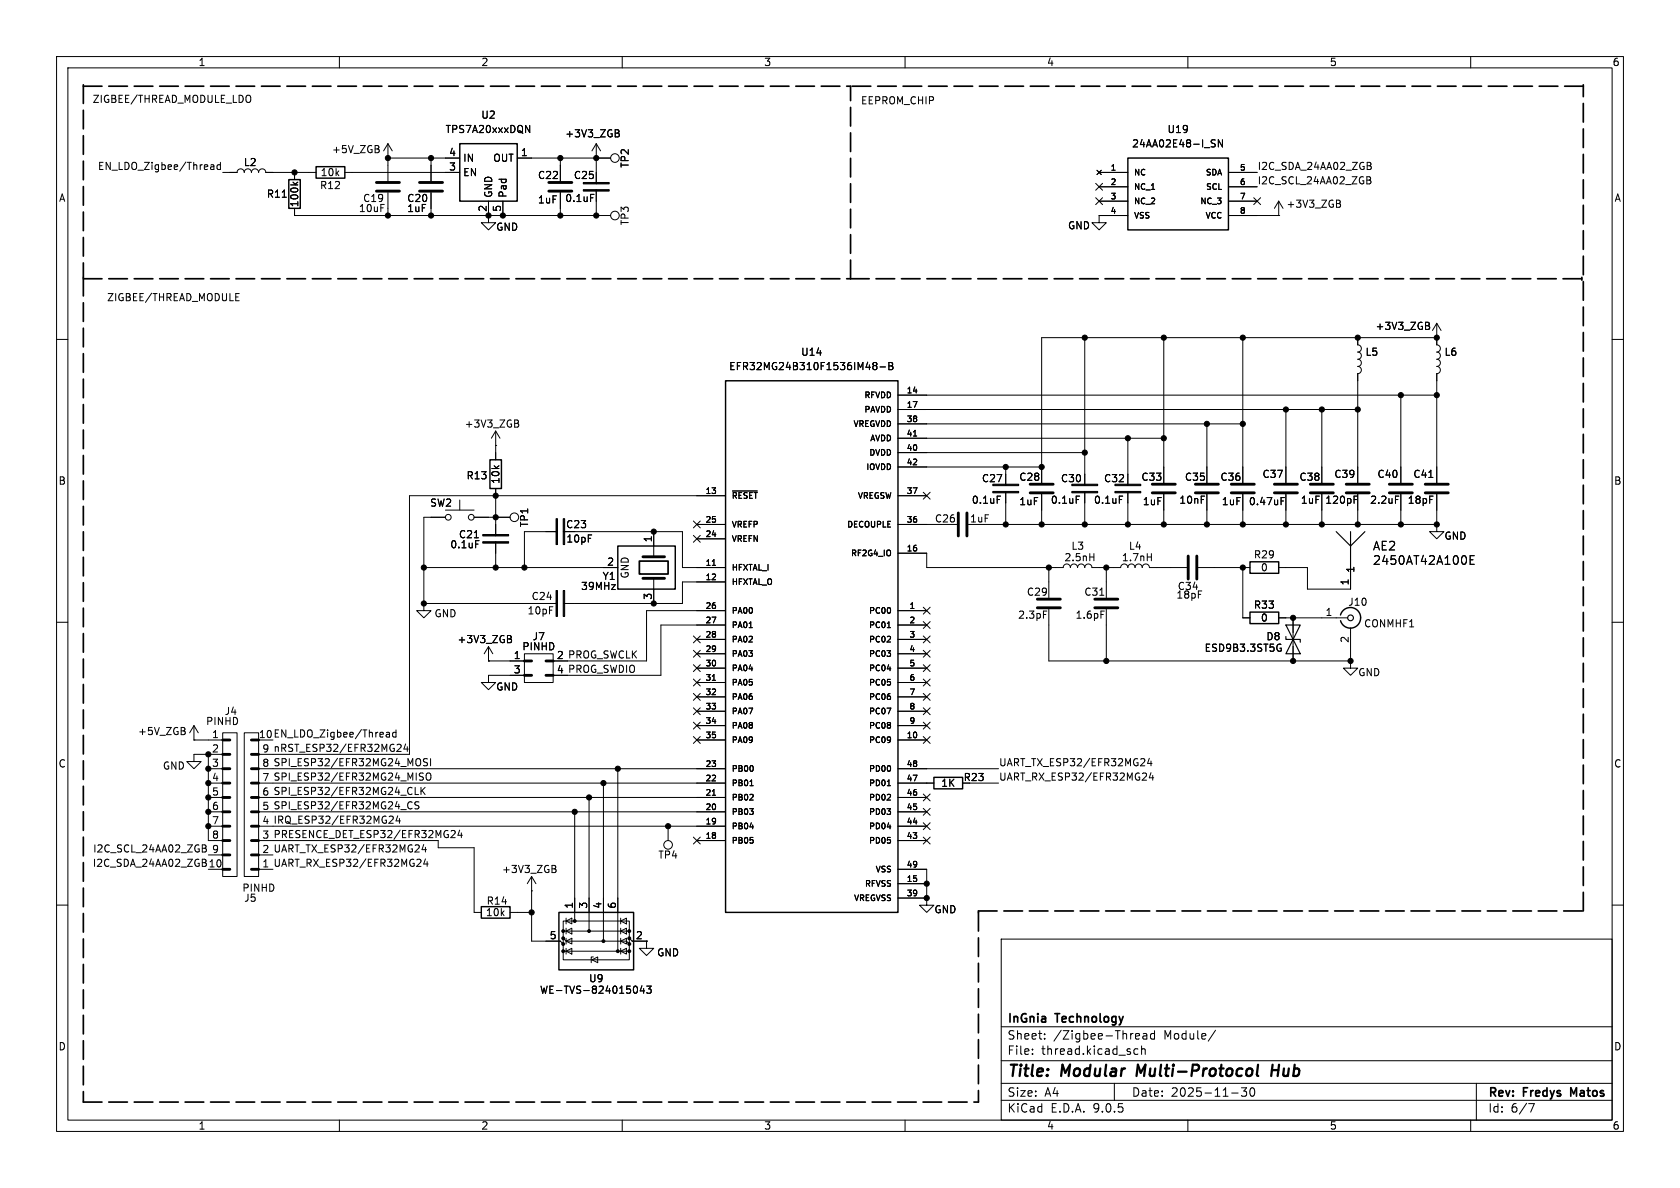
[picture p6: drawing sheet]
<svg xmlns="http://www.w3.org/2000/svg" width="297mm" height="210mm" viewBox="0 0 297 210" stroke-linecap="round" stroke-linejoin="round" font-family="sans-serif">
<g fill="none" stroke="#000" stroke-width=".18">
<path d="M10 10h277v190h-277zM12 12h273v186h-273zM44.1 16.9a.9 .9 0 0 1 0 1.1M60 10v2M110 10v2M160 10v2M210 10v2M260 10v2M37.3 29.2h.5v.8M37.3 29.9h.5M37.8 29.4l-.5 .1M39 29.2l-.4-.1-.2 .3 .1 .5h.5"/>
<path d="M39 28.7v1.3M39.4 30.5h2.5a.64 .64 0 0 1 .6-.7 .64 .64 0 0 1 .7 .7 .64 .64 0 0 1 .6-.7 .64 .64 0 0 1 .6 .7 .64 .64 0 0 1 .7-.7 .64 .64 0 0 1 .6 .7 .64 .64 0 0 1 .7-.7 .64 .64 0 0 1 .6 .7h8.9M49.9 34.9h.7M51.8 32.2l.5 .5M52.1 36.8v1.3h55.8M52.1 30.5v1.3M52.6 32.2l-.4 .4M61 30.5h20.3M66.9 26.4l.1 .2-.1 .3M66.9 25.8v.4M68.6 27.9h.1M68.6 27.9h12.7"/>
<path d="M68.6 25.4l-.8 1.3M68.6 25.4l.7 1.3M68.6 25.4v6.6M68.6 34v4.1M76.2 27.9v4.1M76.2 34v4.1M86.4 35.6v3.8h1.2l-1.2 1.2-1.3-1.2h1.3M88.9 35.6v2.5M91.4 27.9h16.5M92.9 22.2l.7 1.2v-1.2M99.1 27.9v4.1M99.1 34v4.1"/>
<path d="M104.4 34.4h.6M105.4 27.9h.1M105.4 25.4v7.1M105.4 33.6v4.5M105.4 25.4l-.8 1.3M105.4 25.4l.8 1.3M108.8 22.9l.6 .2v.2l-.2 .2M108.8 23.5h.4M109.2 23.5l.3 .3-.1 .3-.6 .1M193.7 35l1.2 1.2M193.7 32.4l1.2 1.2M193.9 30.1l.8 .8"/>
<path d="M194.3 30.5h5.1M194.3 33h5.1M194.3 35.6h5.1M194.7 30.1l-.8 .8M194.9 35l-1.2 1.2M194.9 32.4l-1.2 1.2M199.4 38.1h-5.1v1.3h1.3l-1.3 1.2-1.3-1.2h1.3M214.4 25.3l.3 .1 .1 .3-.2 .3h-.3M214.4 24.7l.4 .1M216.1 24.7v1.3l-.7-1.3v1.3M217.2 30.5h5M217.2 33h5"/>
<path d="M217.2 35.6h5M217.2 38.1h8.9M221.6 35l1.3 1.2M222.9 35l-1.3 1.2M226.1 38.1h.1M226.1 35.6l-.8 1.2M226.1 35.6l.7 1.2M226.1 35.6v2.5M236.3 35.4l.6 .1v.2l-.2 .3M236.3 36h.4M236.7 36l.3 .2-.1 .3-.6 .1M241.6 31.2l.6 .2 .1 .2-.2 .2"/>
<path d="M241.6 31.8h.5M241.7 28.7l.6 .1 .1 .3-.3 .2M241.7 29.3h.4M242.1 31.8l.3 .3-.1 .3-.7 .1M242.1 29.3l.3 .2v.3l-.7 .2M41.7 53.2h.6M41.7 51.9h.6M191.8 59.7v26.1M205.7 59.7v25.6M219.7 59.7v25.6M240 59.7v1.3a.64 .64 0 0 1 .7 .6 .64 .64 0 0 1-.7 .6 .64 .64 0 0 1 .7 .7 .64 .64 0 0 1-.7 .6 .64 .64 0 0 1 .7 .6 .64 .64 0 0 1-.7 .7M252 57l.6 .1 .1 .2-.3 .3"/>
<path d="M252 57.6h.4M252.4 57.6l.3 .2v.3l-.7 .1M254 59.7h.1M254 57.2v3.8a.64 .64 0 0 1 .6 .6 .64 .64 0 0 1-.6 .6 .64 .64 0 0 1 .6 .7 .64 .64 0 0 1-.6 .6 .64 .64 0 0 1 .6 .6 .64 .64 0 0 1-.6 .7M254 57.2l-.8 1.2M254 57.2l.8 1.2M254 59.7h-69.9v25.6M10 60h2M87.6 78.7h.1M87.6 76.2v5.1M87.6 76.2l-.7 1.3M87.6 76.2l.8 1.3"/>
<path d="M91 74.2l.6 .2v.2l-.2 .2M91 74.8h.4M91.4 74.8l.3 .3-.1 .3-.6 .1M154.4 64.6h.1M154.4 64.1h.4l.2 .1v.2l-.2 .2M154.5 64.6h.3M154.5 64.6l-.1 .1M154.8 64.6l.2 .3v.3l-.2 .1h-.4M155.6 64.9h.9M157.1 64.1h.5l.2 .2-.2 .4 .2 .1 .1 .3-.3 .2h-.5zM157.1 64.7h.5M158.7 69.9h95.3"/>
<path d="M158.7 72.4h81.3M158.7 74.9h61M158.7 77.5h47M161.5 77.1h.6M199.4 77.5v8.3M213.4 74.9v10.4M227.3 72.4v12.9M233.7 72.4v12.9M240 64.8a.64 .64 0 0 1 .7 .6 .64 .64 0 0 1-.7 .6v19.3M247.6 69.9v15.4M254 64.8a.64 .64 0 0 1 .6 .6 .64 .64 0 0 1-.6 .6v19.3M285 60h2"/>
<path d="M78.7 90.2h5.1M78.7 91.4h-3.8v15.3M81.3 88.4v1.8M83.8 91.4h6.4M83.9 95.1h.7M84.1 95.6h.6M87.6 86.4v8.3M87.6 95.8v4.5M98.5 94h-5.8v6.3M101.6 94h19v6.3h7.7M115.6 94v4.4M122.6 92.1l1.2 1.2"/>
<path d="M122.6 94.6l1.2 1.3M123.2 92.7h5.1M123.2 95.3h5.1M123.8 92.1l-1.2 1.2M123.8 94.6l-1.2 1.3M125.9 99.9h.6M128.3 87.6h-55.9v45.8h-26.7M129.5 86.8h4.4M158.7 97.8h5.1v2.5h24.2a.64 .64 0 0 1 .6-.6 .64 .64 0 0 1 .6 .6 .64 .64 0 0 1 .7-.6 .64 .64 0 0 1 .6 .6 .64 .64 0 0 1 .6-.6 .64 .64 0 0 1 .7 .6 .64 .64 0 0 1 .6-.6 .64 .64 0 0 1 .6 .6h5.1a.64 .64 0 0 1 .7-.6 .64 .64 0 0 1 .6 .6 .64 .64 0 0 1 .6-.6 .64 .64 0 0 1 .7 .6 .64 .64 0 0 1 .6-.6 .64 .64 0 0 1 .6 .6 .64 .64 0 0 1 .7-.6 .64 .64 0 0 1 .6 .6h6.6M158.7 87.6h5.1M158.7 92.7h10.5M158.7 80h33.1"/>
<path d="M158.7 82.6h25.4M163.2 87l1.2 1.2M164.4 87l-1.2 1.2M174 92.7h80M176.3 87.7h.6M177.8 82.6v3.2M177.8 86.9v5.8M184.1 87.4v5.3M190.3 87.7h.6M191.8 86.9v5.8M192.7 98.5h.7M193.4 97.9v1.2"/>
<path d="M197.9 87.7h.6M199.4 86.9v5.8M202.8 98.5h.7M203.5 97.9v1.2M205.7 87.4v5.3M213.4 87.4v5.3M219.7 87.4v5.3M226.5 88.6h.4M226.5 88h.6M227.3 87.4v5.3M233.7 87.4v5.3M239.4 87.7h.6"/>
<path d="M239.4 88.3h.4M240 87.4v5.3M246.7 87.7h.6M247.6 87.4v5.3M252.6 84.4h.7M254 92.7v1.3h1.3l-1.3 1.3-1.3-1.3h1.3M254 87.4v5.3M259.9 99h.5M260.6 98.2h-.7v1.6h.7M10 110h2M74.9 106.7v1.3h1.3l-1.3 1.2-1.2-1.2h1.2M74.9 106.7h.1"/>
<path d="M74.9 100.3h34.3M74.9 106.7h23.6M86.4 116.8h.1M86.4 116.8h6.3M86.4 114.3l-.8 1.3M86.4 114.3l.7 1.3M86.4 114.3v2.5M89.7 112.3l.6 .2 .1 .2-.3 .2M89.7 112.9h.4M90.1 112.9l.3 .3v.3l-.7 .1M92.7 115.6h5.1v5.1h-5.1zM92.7 119.4h-6.3v1.3h1.2l-1.2 1.2-1.3-1.2h1.3"/>
<path d="M115.6 102.2v4.5M122.6 117.5l1.2 1.2M122.6 115l1.2 1.2M122.6 112.4l1.2 1.2M123.2 113h5.1M123.2 115.6h5.1M123.2 118.1h5.1M123.8 117.5l-1.2 1.2M123.8 115l-1.2 1.2M123.8 112.4l-1.2 1.2M128.3 102.9h-7.7v3.8h-21M128.3 108h-14v8.8h-14"/>
<path d="M128.3 110.5h-11.5v8.9h-16.5M132.4 111h.6M156.9 111h.5M158.7 108h5.1M158.7 110.5h5.1M158.7 113h5.1M158.7 115.6h5.1M158.7 118.1h5.1M163.2 117.5l1.2 1.2M163.2 112.4l1.2 1.2M163.2 109.9l1.2 1.2M163.2 107.3l1.2 1.3"/>
<path d="M163.2 115l1.2 1.2M164.4 117.5l-1.2 1.2M164.4 107.3l-1.2 1.3M164.4 112.4l-1.2 1.2M164.4 109.9l-1.2 1.2M164.4 115l-1.2 1.2M184.5 108h.6M185.4 107.7v9.1h53.4M185.4 100.3v5.4M194.4 105.2h.8M194.6 108h.6M195.6 100.3v5.4"/>
<path d="M195.6 107.7v9.1M211.8 100.3h9.2M219.7 100.3v8.9h1.3M226.1 100.3h5v3.8h7.7v-2.5M226.1 109.2h12.2M226.3 114.6h.2v.4l-.4 .1M228.6 109.2v7.6M238.8 116.8v1.3h1.2l-1.2 1.3-1.3-1.3h1.3M238.8 111v5.8M285 110h2M32.6 129.3l.2 .1-.2 .4M32.6 128.7v.4"/>
<path d="M34.3 130.8h.1M34.3 130.8h5.1M34.3 128.3l-.8 1.2M34.3 128.3l.8 1.2M34.3 128.3v2.5M36.8 133.4v15.2h2.6M36.8 138.4h2.6M36.8 135.9h2.6M39.4 129.5h2.5v25.4h-2.5zM39.4 133.4h-5.1v1.2h1.3l-1.3 1.3-1.3-1.3h1.3M43.2 129.5h2.5v25.4h-2.5zM45.7 138.4h82.6"/>
<path d="M45.7 135.9h82.6M68.3 129.5h.5l.1 .8M68.3 130.2h.6M68.9 129.8l-.6 .1M70 129.5h-.4l-.2 .2 .1 .5h.5M70 129v1.3M70.4 131.6h.4l.1 .3-.8 .9h.8M71.7 131.5l-.3 .9h.8M72 132v.8M74.4 137.3l.3 .1 .1 .3-.2 .2h-.3M74.4 136.6l.4 .1M74.4 139.2v1.3"/>
<path d="M74.6 139.7l.6 .8M75.2 139.2l-.8 .7M75.4 136.8l.2-.2a.43 .43 0 0 1 .6 .5v.4a.42 .42 0 0 1-.4 .4 .42 .42 0 0 1-.5-.4zM75.6 134.2l-.5-.1-.2 .1v.4l.6 .2 .1 .3-.3 .3-.5-.1M76.1 134.1v1.3M106.7 138.4v28M109.2 135.9v32.2M122.6 130.2l1.2 1.2M122.6 120l1.2 1.3M122.6 125.1l1.2 1.2M122.6 127.7l1.2 1.2M122.6 122.6l1.2 1.2"/>
<path d="M123.2 130.8h5.1M123.2 120.7h5.1M123.2 123.2h5.1M123.2 125.7h5.1M123.2 128.3h5.1M123.8 127.7l-1.2 1.2M123.8 130.2l-1.2 1.2M123.8 120l-1.2 1.3M123.8 125.1l-1.2 1.2M123.8 122.6l-1.2 1.2M125.9 120.3h.6M132.6 138.9h.6"/>
<path d="M156.9 138.9h.5M158.7 138.4h6.4M158.7 135.9h17.8M158.7 130.8h5.1M158.7 120.7h5.1M158.7 123.2h5.1M158.7 125.7h5.1M158.7 128.3h5.1M163.2 122.6l1.2 1.2M163.2 127.7l1.2 1.2M163.2 130.2l1.2 1.2M163.2 120l1.2 1.3"/>
<path d="M163.2 125.1l1.2 1.2M164.4 122.6l-1.2 1.2M164.4 127.7l-1.2 1.2M164.4 130.2l-1.2 1.2M164.4 120l-1.2 1.3M164.4 125.1l-1.2 1.2M171.4 138.4h5.1M201.9 137.9h.8M202.6 136.8v.4M203.2 134l-.3 1h.8M203.5 134.5v.9M203.5 136.6l-.3 .9h.8"/>
<path d="M203.8 137.1v.8M35.8 149.3l.6 .2v.2l-.2 .3M35.8 150h.4M36.2 150l.3 .2-.1 .3-.6 .1M36.8 153.7h2.6M36.8 143.5h2.6M36.8 141h2.6M36.8 146.1h2.6M36.8 151.1h2.6M45.7 148.6h31.8v1.3h6.3v11.4h1.3M45.7 153.7h2.6M45.7 143.5h82.6"/>
<path d="M45.7 141h82.6M48.3 146.1h80M69 144.3h.4l.1 .3-.8 .9h.8M70.3 144.2l-.3 .9h.8M70.6 144.7v.8M72.3 141.8l.3-.1 .3 .1M72.9 142.9l-.3 .1-.3-.1M73.4 140.5h.6M73.6 153.2h.8M74.1 141.8l-.5-.1-.2 .1v.4l.5 .3 .2 .3-.3 .2-.5-.1M74.4 152v.4M74.9 149.3l-.3 .9h.8"/>
<path d="M75.2 149.8v.8M75.2 151.8l-.3 .9h.8M75.5 152.3v.9M80.4 146.9l.1 .1-.1 .4-.7 .7h.8M81.3 146.7l-.3 1h.7M81.6 147.2v.9M94 157.5h.1M94 154.9l-.8 1.3M94 154.9l.7 1.3M94 154.9v11.5h5.1l.5 .5M97.6 153l.6 .1 .1 .2-.3 .3M97.6 153.6h.4"/>
<path d="M98 153.6l.3 .2v.3l-.7 .1M101.6 143.5v19.3M104.1 141v23.6M118.1 146.1v2.5M122.6 148l1.2 1.2M123.2 148.6h5.1M123.8 148l-1.2 1.2M125.9 140.6h.6M132.6 146.2h.6M158.7 153.7h5.1v5.1M158.7 148.6h5.1M158.7 143.5h5.1"/>
<path d="M158.7 141h5.1M158.7 146.1h5.1M158.7 156.2h5.1M158.7 158.8h5.1M163.2 145.4l1.2 1.3M163.2 148l1.2 1.2M163.2 140.4l1.2 1.2M163.2 142.9l1.2 1.2M163.8 158.8v1.2h1.3l-1.3 1.3-1.2-1.3h1.2M164.4 145.4l-1.2 1.3M164.4 148l-1.2 1.2M164.4 140.4l-1.2 1.2"/>
<path d="M164.4 142.9l-1.2 1.2M10 160h2M90.2 161.3h3.8M99.6 168.1v1.6h11.7v-1.6M99.6 164.6v-1.8h11.7v1.8M99.6 165.9v2.2h11.7v-1.2M99.6 165.9v-1.3h11.7v1.3l.5 .5h2.5M99.6 165.9l.5 .5h10.6l.6 .5M100.1 162.8l1-.5v1zM100.1 164.6l1-.5v1zM100.1 166.4l1-.5v1zM100.1 168.1l1-.5v1.1z"/>
<path d="M100.1 162.3v1M100.1 164.1v1M100.1 165.9v1M100.1 167.6v1.1M104.6 169.7l1.1-.5v1zM104.9 169.2h-.4v1M109.7 162.8l1-.5v1zM109.7 164.6l1-.5v1zM109.7 166.4l1-.5v1zM109.7 168.1l1-.5v1.1zM109.7 162.3v1M109.7 164.1v1"/>
<path d="M109.7 165.9v1M109.7 167.6v1.1M111.3 165.9v1M112.2 174.4l.1-.1a.68 .68 0 0 1 .4 .7 .68 .68 0 0 1-.4 .6l-.1-.1M113.5 174.3l-.3 .9h.8M113.8 174.7v.9M114.3 166.4v1.2h1.3l-1.3 1.3-1.3-1.3h1.3M114.3 166.4h.1M114.3 174.3h.8l-.4 .5 .4 .1v.6l-.2 .1-.6-.1M177 166h108v32h-108zM285 160h2M60 198v2"/>
<path d="M110 198v2M160 198v2M177 194.5h108M177 191.5h108M177 187.5h108M177 181.5h108M182.5 186.3v.1M182.5 185.5v.1M184.7 183.6v.1M184.7 182.8v.1M197 191.5v3M200.5 186.1l.2 .3 .5-.1"/>
<path d="M201 182.7l.4 .1 .1 .3-.8 .1M201.2 185.5l-.5-.1-.2 .3M201.4 183.6l-.4 .1M201.8 185.5l.2-.1 .4 .1 .1 .9M201.8 184.9v1.5M202.1 182.8h.6v.9M202.7 183.1h-.5a.29 .29 0 0 0-.2 .3 .29 .29 0 0 0 .2 .3l.5-.1M204.1 182.8l-.4-.1-.3 .3v.4l.1 .2h.6M204.1 182.2v1.5M210 198v2M214.9 182.1l-1.3 2M217.7 193.2h1.2"/>
<path d="M219.5 192.3h.9l-.5 .6 .4 .1v.7l-.2 .1h-.4l-.2-.1M221.1 192.4l.2-.1a.81 .81 0 0 1 .6 .6 .81 .81 0 0 1-.3 .8l-.1 .1a.81 .81 0 0 1-.4-1.4zM260 198v2M261 191.5v6.5M271.2 195.1l-.6 1.5"/>
<circle cx="108.7" cy="38.1" r=".76"/>
<circle cx="108.7" cy="27.9" r=".76"/>
<circle cx="79.2" cy="91.4" r=".51"/>
<circle cx="83.3" cy="91.4" r=".51"/>
<circle cx="90.9" cy="91.4" r=".76"/>
<circle cx="118.1" cy="149.4" r=".76"/>
</g>
<g fill="none" stroke="#000" stroke-width=".3">
<path d="M113 99.2h5.1v2.3h-5.1zM92.7 119.4h1.3M39.4 138.4h1.2M39.4 135.9h1.2M39.4 133.4h1.2M44.4 138.4h1.3M44.4 135.9h1.3M44.4 133.4h1.3M44.4 130.8h1.3M39.4 151.1h1.2M39.4 148.6h1.2M39.4 146.1h1.2"/>
<path d="M39.4 143.5h1.2M39.4 141h1.2M39.4 153.7h1.2M44.4 151.1h1.3M44.4 148.6h1.3M44.4 146.1h1.3M44.4 143.5h1.3M44.4 141h1.3M278.2 193.4l-.5-1.1v1.5"/>
</g>
<path d="M201.2 188.2l-.3 2M222.4 188.2l-.2 1.7 .2 .3M224.9 189.2h1.1M225 188.2l-.3 2" fill="none" stroke="#000" stroke-width=".4"/>
<g fill="none" stroke="#000" stroke-width=".25">
<path d="M51.1 31.8h2v5h-2zM55.9 29.5h5.1v2h-5.1zM81.3 25.4h10.1v10.2h-10.1zM199.4 27.9h17.8v12.7h-17.8zM128.3 67.3h30.4v94h-30.4zM86.6 81.3h2v5.1h-2zM109.2 96.5h10.2v7.6h-10.2zM221 99.3h5.1v2h-5.1zM221 108.2h5.1v2h-5.1zM237 108.7a1.82 1.82 0 0 1 2-1.3 1.82 1.82 0 0 1 1.5 1.8M240.5 109.2a1.81 1.81 0 0 1-1.5 1.8 1.81 1.81 0 0 1-2-1.3M165.1 137.4h5.1v2h-5.1z"/>
<path d="M85.1 160.3h5.1v2h-5.1zM98.8 161.3h13.2v10.2h-13.2z"/>
</g>
<g fill="none" stroke="#000" stroke-width=".2">
<path d="M236.2 94l2.6 2.5 2.5-2.5M238.8 94v7.6M227.3 112.5v.5h2.6v.5M227.3 110.5h2.6l-1.3 2.5zM228.6 113l1.3 2.6h-2.6z"/>
<circle cx="238.8" cy="109.2" r=".51"/>
</g>
<g fill="none" stroke="#000" stroke-width=".5">
<path d="M92.7 116.8h1.3M92.7 119.4h1.3M96.5 116.8h1.3M96.5 119.4h1.3M39.4 138.4h1.2M39.4 135.9h1.2M39.4 133.4h1.2M39.4 130.8h1.2M44.4 138.4h1.3M44.4 135.9h1.3M44.4 133.4h1.3M44.4 130.8h1.3"/>
<path d="M39.4 153.7h1.2M39.4 151.1h1.2M39.4 148.6h1.2M39.4 146.1h1.2M39.4 143.5h1.2M39.4 141h1.2M44.4 153.7h1.3M44.4 151.1h1.3M44.4 148.6h1.3M44.4 146.1h1.3M44.4 143.5h1.3M44.4 141h1.3"/>
</g>
<g fill="none" stroke="#000" stroke-width=".51">
<path d="M66.5 32.3h4.1M66.5 33.8h4.1M74.2 32.3h4M74.2 33.8h4M97 32.3h4.1M97 33.8h4.1M113.7 98.4h3.8M169.4 90.7v4M170.9 90.7v4M182.1 87.1h4.1M182.1 85.6h4.1M203.7 87.1h4.1"/>
<path d="M203.7 85.6h4.1M210.1 98.3v4.1M211.3 87.1h4.1M211.3 85.6h4.1M211.6 98.3v4.1M217.7 87.1h4M217.7 85.6h4M225.3 87.1h4.1M225.3 85.6h4.1M231.6 87.1h4.1M231.6 85.6h4.1M238 87.1h4.1"/>
<path d="M238 85.6h4.1M245.6 87.1h4.1M245.6 85.6h4.1M252 87.1h4M252 85.6h4M113.7 102.2h3.8M183.4 107.4h4.1M183.4 105.9h4.1M193.5 107.4h4.1M193.5 105.9h4.1"/>
</g>
<g fill="#000" stroke="#000" stroke-width=".18">
<path d="M103.1 33.5h4.6v.3h-4.6zM103.1 32.3h4.6v.2h-4.6zM85.3 95.8h4.6v.2h-4.6zM85.3 94.5h4.6v.2h-4.6zM98.3 91.7h.3v4.6h-.3zM99.6 91.7h.2v4.6h-.2zM175.5 86.9h4.6v.2h-4.6zM175.5 85.6h4.6v.3h-4.6zM189.5 86.9h4.6v.2h-4.6zM189.5 85.6h4.6v.3h-4.6zM197.1 86.9h4.6v.2h-4.6zM197.1 85.6h4.6v.3h-4.6z"/>
<path d="M98.3 104.4h.3v4.6h-.3zM99.6 104.4h.2v4.6h-.2z"/>
<circle cx="52.1" cy="30.5" r=".46"/>
<circle cx="68.6" cy="38.1" r=".46"/>
<circle cx="68.6" cy="27.9" r=".46"/>
<circle cx="76.2" cy="38.1" r=".46"/>
<circle cx="76.2" cy="27.9" r=".46"/>
<circle cx="86.4" cy="38.1" r=".46"/>
<circle cx="88.9" cy="38.1" r=".46"/>
<circle cx="99.1" cy="38.1" r=".46"/>
<circle cx="99.1" cy="27.9" r=".46"/>
<circle cx="105.4" cy="38.1" r=".46"/>
<circle cx="105.4" cy="27.9" r=".46"/>
<circle cx="191.8" cy="59.7" r=".46"/>
<circle cx="205.7" cy="59.7" r=".46"/>
<circle cx="219.7" cy="59.7" r=".46"/>
<circle cx="240" cy="59.7" r=".46"/>
<circle cx="254" cy="59.7" r=".46"/>
<circle cx="199.4" cy="77.5" r=".46"/>
<circle cx="205.7" cy="77.5" r=".46"/>
<circle cx="213.4" cy="74.9" r=".46"/>
<circle cx="219.7" cy="74.9" r=".46"/>
<circle cx="227.3" cy="72.4" r=".46"/>
<circle cx="233.7" cy="72.4" r=".46"/>
<circle cx="240" cy="72.4" r=".46"/>
<circle cx="247.6" cy="69.9" r=".46"/>
<circle cx="254" cy="69.9" r=".46"/>
<circle cx="87.6" cy="91.4" r=".46"/>
<circle cx="87.6" cy="87.6" r=".46"/>
<circle cx="115.6" cy="94" r=".46"/>
<circle cx="177.8" cy="82.6" r=".46"/>
<circle cx="177.8" cy="92.7" r=".46"/>
<circle cx="184.1" cy="92.7" r=".46"/>
<circle cx="184.1" cy="82.6" r=".46"/>
<circle cx="191.8" cy="80" r=".46"/>
<circle cx="191.8" cy="92.7" r=".46"/>
<circle cx="199.4" cy="92.7" r=".46"/>
<circle cx="205.7" cy="92.7" r=".46"/>
<circle cx="213.4" cy="92.7" r=".46"/>
<circle cx="219.7" cy="92.7" r=".46"/>
<circle cx="227.3" cy="92.7" r=".46"/>
<circle cx="233.7" cy="92.7" r=".46"/>
<circle cx="240" cy="92.7" r=".46"/>
<circle cx="247.6" cy="92.7" r=".46"/>
<circle cx="254" cy="92.7" r=".46"/>
<circle cx="74.9" cy="100.3" r=".46"/>
<circle cx="74.9" cy="106.7" r=".46"/>
<circle cx="87.6" cy="100.3" r=".46"/>
<circle cx="92.7" cy="100.3" r=".46"/>
<circle cx="115.6" cy="106.7" r=".46"/>
<circle cx="185.4" cy="100.3" r=".46"/>
<circle cx="195.6" cy="116.8" r=".46"/>
<circle cx="195.6" cy="100.3" r=".46"/>
<circle cx="219.7" cy="100.3" r=".46"/>
<circle cx="228.6" cy="109.2" r=".46"/>
<circle cx="228.6" cy="116.8" r=".46"/>
<circle cx="238.8" cy="116.8" r=".46"/>
<circle cx="36.8" cy="135.9" r=".46"/>
<circle cx="36.8" cy="133.4" r=".46"/>
<circle cx="36.8" cy="138.4" r=".46"/>
<circle cx="106.7" cy="138.4" r=".46"/>
<circle cx="109.2" cy="135.9" r=".46"/>
<circle cx="36.8" cy="143.5" r=".46"/>
<circle cx="36.8" cy="141" r=".46"/>
<circle cx="36.8" cy="146.1" r=".46"/>
<circle cx="101.6" cy="143.5" r=".46"/>
<circle cx="104.1" cy="141" r=".46"/>
<circle cx="118.1" cy="146.1" r=".46"/>
<circle cx="163.8" cy="156.2" r=".46"/>
<circle cx="163.8" cy="158.8" r=".46"/>
<circle cx="94" cy="161.3" r=".46"/>
<circle cx="99.6" cy="164.6" r=".25"/>
<circle cx="99.6" cy="166.9" r=".25"/>
<circle cx="99.6" cy="165.9" r=".25"/>
<circle cx="99.6" cy="168.1" r=".25"/>
<circle cx="101.6" cy="162.8" r=".25"/>
<circle cx="104.1" cy="164.6" r=".25"/>
<circle cx="106.7" cy="166.4" r=".25"/>
<circle cx="109.2" cy="168.1" r=".25"/>
<circle cx="111.3" cy="164.6" r=".25"/>
<circle cx="111.3" cy="166.9" r=".25"/>
<circle cx="111.3" cy="165.9" r=".25"/>
<circle cx="111.3" cy="168.1" r=".25"/>
</g>
<g fill="none" stroke="#000" stroke-width=".3" stroke-dasharray="3.3 1.2">
<path d="M14.7 15v34M14.7 15.2h135.7M279.9 15.2h-129.5M14.7 49v145.8M14.7 49.3h135.7M150.4 49.3v-34.1M150.4 49.3h129.3M279.7 49v.5M173 161h106.9M173 161.3v-.3M173 161.3v33.5M279.9 161v-146"/>
<path d="M14.7 194.8h158.3"/>
</g>
<g font-size="2.8">
<text x="178" y="190.9">Title:</text>
<text x="187.7" y="190.9">Modular</text>
<text x="201.8" y="190.9">Multi-Protocol</text>
<text x="226.4" y="190.9">Hub</text>
</g>
<g font-size="2.1">
<text x="242.6" y="97.5">AE2</text>
<text x="242.6" y="100.1">2450AT42A100E</text>
<text x="178" y="184">Sheet:</text>
<text x="178" y="181.2">InGnia</text>
<text x="186.2" y="184">/Zigbee-Thread</text>
<text x="186.7" y="181.2">Technology</text>
<text x="205.8" y="184">Module/</text>
<text x="178" y="186.7">File:</text>
<text x="184.1" y="186.7">thread.kicad_sch</text>
<text x="178" y="196.9">KiCad</text>
<text x="178" y="194.1">Size:</text>
<text x="184.7" y="194.1">A4</text>
<text x="185.7" y="196.9">E.D.A.</text>
<text x="193.3" y="196.9">9.0.5</text>
<text x="200" y="194.1">Date:</text>
<text x="207" y="194.1">2025-11-30</text>
<text x="263" y="194.3">Rev:</text>
<text x="263" y="196.9">Id:</text>
<text x="267.1" y="196.9">6/7</text>
<text x="269.4" y="194.3">Fredys</text>
<text x="278.3" y="194.3">Matos</text>
</g>
<g font-size="1.8">
<text x="35" y="11.9">1</text>
<text x="85" y="11.9">2</text>
<text x="135" y="11.9">3</text>
<text x="185" y="11.9">4</text>
<text x="235" y="11.9">5</text>
<text x="285" y="11.9">6</text>
<text x="16.3" y="18.4">ZIGBEE/THREAD_MODULE_LDO</text>
<text x="78.7" y="23.7">TPS7A20xxxDQN</text>
<text x="85" y="21.2">U2</text>
<text x="152.1" y="18.6">EEPROM_CHIP</text>
<text x="206.3" y="23.7">U19</text>
<text x="43" y="29.6">L2</text>
<text x="58.6" y="27.3">+5V_ZGB</text>
<text x="79.3" y="27.7">4</text>
<text x="81.8" y="28.8">IN</text>
<text x="87.1" y="28.8">OUT</text>
<text x="92" y="27.7">1</text>
<text x="99.8" y="24.5">+3V3_ZGB</text>
<text x="111.4" y="29.8" transform="rotate(-90 111.4 29.8)">TP2</text>
<text x="200" y="26.3">24AA02E48-I_SN</text>
<text x="10.3" y="35.9">A</text>
<text x="17.2" y="30.1">EN_LDO_Zigbee/Thread</text>
<text x="47.1" y="35.2">R11</text>
<text x="56.5" y="33.6">R12</text>
<text x="56.6" y="31.3">10k</text>
<text x="64.1" y="35.9">C19</text>
<text x="71.9" y="35.9">C20</text>
<text x="79.3" y="30.2">3</text>
<text x="81.8" y="31.3">EN</text>
<text x="87.2" y="35.1" transform="rotate(-90 87.2 35.1)">GND</text>
<text x="89.8" y="35.1" transform="rotate(-90 89.8 35.1)">Pad</text>
<text x="95" y="31.9">C22</text>
<text x="99.8" y="35.9">0.1uF</text>
<text x="101.4" y="31.9">C25</text>
<text x="222.2" y="32.7">I2C_SCL_24AA02_ZGB</text>
<text x="222.2" y="30.1">I2C_SDA_24AA02_ZGB</text>
<text x="285.3" y="35.9">A</text>
<text x="52.9" y="36.7" transform="rotate(-90 52.9 36.7)">100k</text>
<text x="63.4" y="37.7">10uF</text>
<text x="71.9" y="37.7">1uF</text>
<text x="86.1" y="37.5" transform="rotate(-90 86.1 37.5)">2</text>
<text x="87.6" y="41">GND</text>
<text x="88.6" y="37.5" transform="rotate(-90 88.6 37.5)">5</text>
<text x="95" y="36.2">1uF</text>
<text x="111.4" y="39.9" transform="rotate(-90 111.4 39.9)">TP3</text>
<text x="188.7" y="40.7">GND</text>
<text x="227.3" y="36.9">+3V3_ZGB</text>
<text x="18.8" y="53.4">ZIGBEE/THREAD_MODULE</text>
<text x="243.1" y="58.5">+3V3_ZGB</text>
<text x="128.8" y="65.6">EFR32MG24B310F1536IM48-B</text>
<text x="141.5" y="63.1">U14</text>
<text x="241.3" y="63.1">L5</text>
<text x="255.3" y="63.1">L6</text>
<text x="82.1" y="75.8">+3V3_ZGB</text>
<text x="10.3" y="85.9">B</text>
<text x="75.9" y="89.8">SW2</text>
<text x="82.4" y="84.9">R13</text>
<text x="88.5" y="85.6" transform="rotate(-90 88.5 85.6)">10k</text>
<text x="171.7" y="89.3">0.1uF</text>
<text x="173.5" y="85.4">C27</text>
<text x="180.1" y="89.5">1uF</text>
<text x="180.1" y="85.2">C28</text>
<text x="185.7" y="89.3">0.1uF</text>
<text x="187.5" y="85.4">C30</text>
<text x="193.3" y="89.3">0.1uF</text>
<text x="195.1" y="85.4">C32</text>
<text x="201.7" y="85.2">C33</text>
<text x="201.9" y="89.5">1uF</text>
<text x="208.4" y="89.3">10nF</text>
<text x="209.4" y="85.2">C35</text>
<text x="215.7" y="85.2">C36</text>
<text x="215.9" y="89.5">1uF</text>
<text x="220.7" y="89.5">0.47uF</text>
<text x="223.1" y="84.7">C37</text>
<text x="229.6" y="85.2">C38</text>
<text x="229.9" y="89.3">1uF</text>
<text x="234.2" y="89.3">120pF</text>
<text x="235.8" y="84.7">C39</text>
<text x="242.1" y="89.3">2.2uF</text>
<text x="243.4" y="84.7">C40</text>
<text x="248.8" y="89.3">18pF</text>
<text x="249.8" y="84.7">C41</text>
<text x="285.3" y="85.9">B</text>
<text x="81" y="95.4">C21</text>
<text x="93.6" y="93.3" transform="rotate(-90 93.6 93.3)">TP1</text>
<text x="100" y="93.6">C23</text>
<text x="115.3" y="96" transform="rotate(-90 115.3 96)">1</text>
<text x="165.2" y="92.6">C26</text>
<text x="171.4" y="92.6">1uF</text>
<text x="255.3" y="95.6">GND</text>
<text x="79.5" y="97.1">0.1uF</text>
<text x="100" y="96.1">10pF</text>
<text x="107.2" y="100.1">2</text>
<text x="188.1" y="99.4">2.5nH</text>
<text x="189.3" y="97.4">L3</text>
<text x="198.2" y="99.4">1.7nH</text>
<text x="199.5" y="97.4">L4</text>
<text x="221.6" y="98.9">R29</text>
<text x="222.8" y="101.2">0</text>
<text x="239.6" y="101.3" transform="rotate(-90 239.6 101.3)">1</text>
<text x="93.9" y="106.3">C24</text>
<text x="102.6" y="104.5">39MHz</text>
<text x="106.4" y="102.7">Y1</text>
<text x="111.4" y="102.4" transform="rotate(-90 111.4 102.4)">GND</text>
<text x="115.3" y="106.1" transform="rotate(-90 115.3 106.1)">3</text>
<text x="181.4" y="105.5">C29</text>
<text x="191.6" y="105.5">C31</text>
<text x="207.9" y="106">18pF</text>
<text x="208.1" y="104.5">C34</text>
<text x="221.6" y="107.8">R33</text>
<text x="238.3" y="107.3">J10</text>
<text x="238.5" y="103.6" transform="rotate(-90 238.5 103.6)">1</text>
<text x="76.7" y="109.3">GND</text>
<text x="80.8" y="113.9">+3V3_ZGB</text>
<text x="93.2" y="108.8">10pF</text>
<text x="94.1" y="113.4">J7</text>
<text x="179.9" y="109.6">2.3pF</text>
<text x="190.1" y="109.6">1.6pF</text>
<text x="222.8" y="110.1">0</text>
<text x="223.8" y="113.4">D8</text>
<text x="234.2" y="109">1</text>
<text x="238.5" y="113.7" transform="rotate(-90 238.5 113.7)">2</text>
<text x="241.1" y="111.1">CONMHF1</text>
<text x="90.7" y="116.6">1</text>
<text x="90.7" y="119.1">3</text>
<text x="92.2" y="115.2">PINHD</text>
<text x="98.4" y="116.6">2 PROG_SWCLK</text>
<text x="98.4" y="119.1">4 PROG_SWDIO</text>
<text x="98.4" y="116.6">2</text>
<text x="98.4" y="119.1">4</text>
<text x="212.9" y="115.4">ESD9B3.3ST5G</text>
<text x="240" y="119.7">GND</text>
<text x="87.6" y="122.3">GND</text>
<text x="24.3" y="130.1">+5V_ZGB</text>
<text x="36.3" y="128.4">PINHD</text>
<text x="37.4" y="130.6">1</text>
<text x="39.6" y="126.6">J4</text>
<text x="45.7" y="130.6">10 EN_LDO_Zigbee/Thread</text>
<text x="10.3" y="135.9">C</text>
<text x="28.7" y="136.2">GND</text>
<text x="37.4" y="133.1">2</text>
<text x="37.4" y="135.6">3</text>
<text x="46.3" y="135.6">8 SPI_ESP32/EFR32MG24_MOSI</text>
<text x="46.3" y="133.1">9 nRST_ESP32/EFR32MG24</text>
<text x="176.5" y="135.5">UART_TX_ESP32/EFR32MG24</text>
<text x="285.3" y="135.9">C</text>
<text x="37.4" y="138.2">4</text>
<text x="37.4" y="140.7">5</text>
<text x="37.4" y="143.3">6</text>
<text x="46.3" y="143.3">5 SPI_ESP32/EFR32MG24_CS</text>
<text x="46.3" y="140.7">6 SPI_ESP32/EFR32MG24_CLK</text>
<text x="46.3" y="138.2">7 SPI_ESP32/EFR32MG24_MISO</text>
<text x="166.3" y="139.3">1K</text>
<text x="170.3" y="138.3">R23</text>
<text x="176.5" y="138.1">UART_RX_ESP32/EFR32MG24</text>
<text x="37.4" y="145.8">7</text>
<text x="37.4" y="148.3">8</text>
<text x="46.3" y="148.3">3 PRESENCE_DET_ESP32/EFR32MG24</text>
<text x="46.3" y="145.8">4 IRQ_ESP32/EFR32MG24</text>
<text x="16.3" y="153.3">I2C_SDA_24AA02_ZGB 10</text>
<text x="16.4" y="150.8">I2C_SCL_24AA02_ZGB</text>
<text x="37.4" y="150.9">9</text>
<text x="46.3" y="153.4">1 UART_RX_ESP32/EFR32MG24</text>
<text x="46.3" y="150.9">2 UART_TX_ESP32/EFR32MG24</text>
<text x="88.7" y="154.5">+3V3_ZGB</text>
<text x="116.3" y="152">TP4</text>
<text x="42.7" y="157.8">PINHD</text>
<text x="43.1" y="159.6">J5</text>
<text x="85.9" y="160.1">R14</text>
<text x="101.3" y="160.7" transform="rotate(-90 101.3 160.7)">1</text>
<text x="103.9" y="160.7" transform="rotate(-90 103.9 160.7)">3</text>
<text x="106.4" y="160.7" transform="rotate(-90 106.4 160.7)">4</text>
<text x="109" y="160.7" transform="rotate(-90 109 160.7)">6</text>
<text x="165.1" y="161.6">GND</text>
<text x="85.8" y="162.2">10k</text>
<text x="97.1" y="166.1">5</text>
<text x="112.3" y="166.1">2</text>
<text x="104" y="173.8">U9</text>
<text x="116.1" y="169.3">GND</text>
<text x="95.4" y="175.9">WE-TVS-824015043</text>
<text x="10.3" y="185.9">D</text>
<text x="285.3" y="185.9">D</text>
<text x="35" y="199.9">1</text>
<text x="85" y="199.9">2</text>
<text x="135" y="199.9">3</text>
<text x="185" y="199.9">4</text>
<text x="235" y="199.9">5</text>
<text x="285" y="199.9">6</text>
</g>
<g font-size="1.4">
<text x="196.2" y="30.2">1</text>
<text x="196.2" y="32.8">2</text>
<text x="196.2" y="35.3">3</text>
<text x="200.4" y="31.2">NC</text>
<text x="200.4" y="33.8">NC_1</text>
<text x="213" y="31.2">SDA</text>
<text x="213.1" y="33.8">SCL</text>
<text x="219.1" y="30.2">5</text>
<text x="219.1" y="32.8">6</text>
<text x="219.1" y="35.3">7</text>
<text x="196.2" y="37.8">4</text>
<text x="200.4" y="36.3">NC_2</text>
<text x="200.4" y="38.8">VSS</text>
<text x="212.1" y="36.3">NC_3</text>
<text x="213" y="38.8">VCC</text>
<text x="219.1" y="37.8">8</text>
<text x="152.7" y="70.6">RFVDD</text>
<text x="160.2" y="69.6">14</text>
<text x="150.8" y="75.7">VREGVDD</text>
<text x="152.7" y="73.1">PAVDD</text>
<text x="160.2" y="72.1">17</text>
<text x="160.2" y="74.7">38</text>
<text x="160.2" y="77.2">41</text>
<text x="153" y="83.3">IOVDD</text>
<text x="153.6" y="80.7">DVDD</text>
<text x="153.7" y="78.2">AVDD</text>
<text x="160.2" y="79.8">40</text>
<text x="160.2" y="82.3">42</text>
<text x="124.6" y="87.4">13</text>
<text x="129.3" y="88.4">~{RESET}</text>
<text x="151.5" y="88.4">VREGSW</text>
<text x="160.2" y="87.4">37</text>
<text x="124.6" y="92.5">25</text>
<text x="124.6" y="95">24</text>
<text x="129.3" y="93.4">VREFP</text>
<text x="129.3" y="96">VREFN</text>
<text x="149.6" y="93.4">DECOUPLE</text>
<text x="160.2" y="92.5">36</text>
<text x="124.6" y="100.1">11</text>
<text x="129.3" y="101.1">HFXTAL_I</text>
<text x="150.3" y="98.5">RF2G4_IO</text>
<text x="160.2" y="97.5">16</text>
<text x="124.6" y="102.6">12</text>
<text x="124.6" y="107.7">26</text>
<text x="129.3" y="103.6">HFXTAL_O</text>
<text x="160.7" y="107.7">1</text>
<text x="124.6" y="110.2">27</text>
<text x="124.6" y="112.8">28</text>
<text x="129.3" y="108.7">PA00</text>
<text x="129.3" y="111.2">PA01</text>
<text x="129.3" y="113.8">PA02</text>
<text x="153.5" y="108.7">PC00</text>
<text x="153.5" y="111.2">PC01</text>
<text x="153.5" y="113.8">PC02</text>
<text x="160.7" y="110.2">2</text>
<text x="160.7" y="112.8">3</text>
<text x="124.6" y="115.3">29</text>
<text x="124.6" y="117.9">30</text>
<text x="129.3" y="116.3">PA03</text>
<text x="129.3" y="118.8">PA04</text>
<text x="153.5" y="116.3">PC03</text>
<text x="153.5" y="118.8">PC04</text>
<text x="160.7" y="115.3">4</text>
<text x="160.7" y="117.9">5</text>
<text x="124.6" y="120.4">31</text>
<text x="124.6" y="122.9">32</text>
<text x="124.6" y="125.5">33</text>
<text x="129.3" y="121.4">PA05</text>
<text x="129.3" y="123.9">PA06</text>
<text x="153.5" y="121.4">PC05</text>
<text x="153.5" y="123.9">PC06</text>
<text x="160.7" y="120.4">6</text>
<text x="160.7" y="122.9">7</text>
<text x="160.7" y="125.5">8</text>
<text x="124.6" y="128">34</text>
<text x="124.6" y="130.6">35</text>
<text x="129.3" y="126.5">PA07</text>
<text x="129.3" y="129">PA08</text>
<text x="129.3" y="131.5">PA09</text>
<text x="153.5" y="126.5">PC07</text>
<text x="153.5" y="129">PC08</text>
<text x="153.5" y="131.5">PC09</text>
<text x="160.2" y="130.6">10</text>
<text x="160.7" y="128">9</text>
<text x="124.6" y="135.6">23</text>
<text x="129.3" y="136.6">PB00</text>
<text x="153.5" y="136.6">PD00</text>
<text x="160.2" y="135.6">48</text>
<text x="124.6" y="138.2">22</text>
<text x="124.6" y="140.7">21</text>
<text x="124.6" y="143.3">20</text>
<text x="129.3" y="139.2">PB01</text>
<text x="129.3" y="141.7">PB02</text>
<text x="153.5" y="139.2">PD01</text>
<text x="153.5" y="141.7">PD02</text>
<text x="160.2" y="138.2">47</text>
<text x="160.2" y="140.7">46</text>
<text x="160.2" y="143.3">45</text>
<text x="124.6" y="145.8">19</text>
<text x="124.6" y="148.3">18</text>
<text x="129.3" y="144.2">PB03</text>
<text x="129.3" y="146.8">PB04</text>
<text x="129.3" y="149.3">PB05</text>
<text x="153.5" y="144.2">PD03</text>
<text x="153.5" y="146.8">PD04</text>
<text x="153.5" y="149.3">PD05</text>
<text x="160.2" y="145.8">44</text>
<text x="160.2" y="148.3">43</text>
<text x="154.7" y="154.4">VSS</text>
<text x="160.2" y="153.4">49</text>
<text x="160.2" y="156">15</text>
<text x="150.9" y="159.5">VREGVSS</text>
<text x="152.8" y="156.9">RFVSS</text>
<text x="160.2" y="158.5">39</text>
</g>
</svg>
